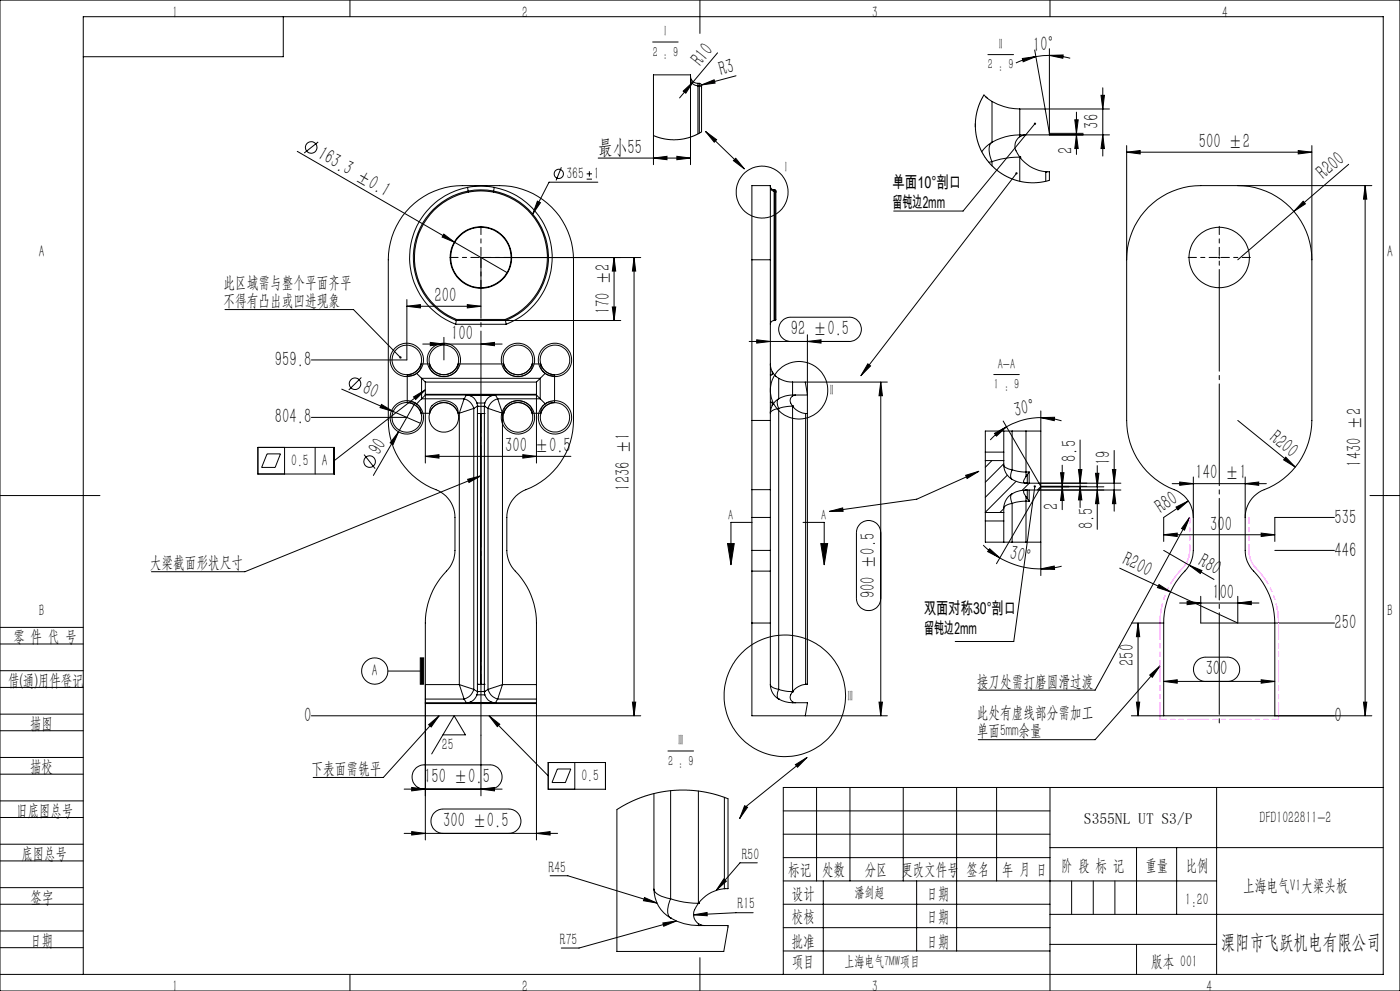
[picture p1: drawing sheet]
<svg xmlns="http://www.w3.org/2000/svg" width="420mm" height="297mm" viewBox="0 0 420 297" stroke-linecap="round" stroke-linejoin="round" font-family="sans-serif">
<g fill="none" stroke="#000" stroke-width=".3">
<path d="M0 0h420v297h-420zM85 5v12h-60M105 0v5M195.8 12.6h7.6M210 0v10M215.3 15.8l-11.4 13.5M296.4 16.4h7.7M306.7 17.5l4.1-.5-3.8 1.5zM310.4 15l4.4 25h10.1M310.8 17l-2.8 .6-3.2 1.3M314.8 16.6l4.1-.1-.1 1zM314.8 16.6l-4 .4"/>
<path d="M314.8 16.6l3.5 .3 2.8 .6M314.8 14.6v25.8M315 0v5M205 27.3l3-2.8-2.3 3.4zM207.2 22.8a2.17 2.17 0 0 0 2.2 2.2M207.2 23.5a2.17 2.17 0 0 0 2.2 2.2M209.4 25.7v14.4M209.4 25v.7M209.4 25h.4M209.4 25.7h.4M209.8 25l.6 .4 .1 .9M209.8 25.7v14.2"/>
<path d="M209.8 25.7l.4 .1 .3 .5M209.8 25v.7M210.4 25.5l3.8-1.6 .3 1zM210.4 25.5l-.6 .1M210.5 26.3l-.1 13.2-1.6 1-2.2 .8-3.3 .6-3.9-.2-3.4-1.1M211.7 39.4l3.3 2.5-.7 .7zM211.7 39.4l11.6 11.2M220.8 22.7l-10.4 2.8M292.6 37.1v.9M295.7 29l.4 .3M297.6 30.4l-2.5-1.8-1.7 3.8-.8 3.9 .1 3.2 .7 3.2 1.2 2.9 1.7 2.7 2.1 2.1 2.7 2 2.6 1.3 2.8 .8 4 .3 4.3-.8v-2.5h-1M297.6 30.4a17.2 17.2 0 0 0 8.3 2.3"/>
<path d="M297.6 30.4v12.2M305.9 32.7v7.7M310.5 37.1l-21.6 26.1h-20.8M322.4 35.9h1.1l-.6 4.1zM322.9 33.6v12.7M330.3 28.6h1l-.5 4.1zM330.8 26.3v20.5M332.8 32.7h-26.9M89.2 45.4l47.2 27.2M95.5 42.5l-4.2 3.4M140.3 56.2a21.4 21.4 0 0 0-17.3 19.1 21.4 21.4 0 0 0 13.7 21.9M140.3 56.2l.2 1.1"/>
<path d="M140.3 56.2a20.9 20.9 0 0 1 8 0M140.5 57.3a20.3 20.3 0 0 0-16.4 18 20.3 20.3 0 0 0 12.8 20.8M140.5 57.3v.3M140.5 57.3a20.6 20.6 0 0 1 7.6 0M140.5 57.6a20 20 0 0 0-16.1 17.7 20 20 0 0 0 12.5 20.4M140.5 57.6a20 20 0 0 1 7.5 0M148 57.6a20 20 0 0 1 16.1 17.7 20 20 0 0 1-12.5 20.4M148.1 57.3l-.1 .3M148.1 57.3a20.3 20.3 0 0 1 16.4 18 20.3 20.3 0 0 1-12.8 20.8M148.3 56.2l-.2 1.1M148.3 56.2a21.4 21.4 0 0 1 17.3 19.1 21.4 21.4 0 0 1-13.7 21.9M168.4 50.1l-1.6 4"/>
<path d="M176 53.7h1.6M176 52.1h1.6M176.8 51.3v1.6M179.4 54.6h-14.7l-4.9 9.6M179.5 47.4h27.7M196 40.6v-18.2h11.2v27M196 47.4l4.1-.6v1.1zM196 40.6v8.8M203.1 46.8l4.1 .6-4.1 .5zM220 48.2l.7-.8 2.6 3.2zM231.1 55.8a1.09 1.09 0 0 0 1.1 1.1M231.1 56.2a1.09 1.09 0 0 0 1.1 1.1"/>
<path d="M232.2 57.3v38.8M232.2 56.9v.4M232.2 56.9h.2M232.2 57.3h.2M232.4 56.9l.4 .2v.5M232.4 57.3v38.8M232.4 57.3l.4 .3M232.4 56.9v.4M232.8 57.6v38.2l-.4 .3M297.6 42.6a9.4 9.4 0 0 0-3.1 2.9M297.6 48.4l-.9 .2M297.6 42.6a4 4 0 0 0-.5 4.5l.5 1.3"/>
<path d="M297.6 48.4v1.3M304.9 52l-46.6 60.6M305.9 40.4a16.7 16.7 0 0 0-8.3 2.2M305.9 40.4v.6M305.9 41a3.5 3.5 0 0 0-.6 5.1l.6 1M305.9 47.1h.1M305.9 47.1l-4.3 .3-4 1M305.9 47.1a11.4 11.4 0 0 0 7.8 4.4M305.9 47.1v7.2M307.8 40.4l-1.9 .6M313.7 51.5v2.8M313.7 51.5h.1"/>
<path d="M313.8 51.5h.1M322.9 40.4l.6 4.1h-1.1zM330.8 40.4l.5 4.1h-1zM332.8 40.4h-26.9M338 45.6l4.1-.5v1zM338 43.6v82.4a22.3 22.3 0 0 0 15.1 21.1 9.1 9.1 0 0 1 4.9 8M338 45.6h55.6M371.3 55.6a22.2 22.2 0 0 1 22.3 22.3M389.5 45.1l4.1 .5-4.1 .5zM393.6 43.6v82.4a22.3 22.3 0 0 1-15.2 21.1 9 9 0 0 0-4.8 8M404.6 49.2l-33.3 28.7M409.5 55.6v158.9"/>
<path d="M409.5 55.6l.5 4.1h-1zM411.6 55.6h-51.4a22.2 22.2 0 0 0-22.2 22.3M133.1 70.2l3.3 2.4-3.8-1.6zM136.4 72.6l15.7 9.1M144.3 76.9v.6M161.2 60.3l.9 .4-2.3 3.5zM184.2 77.2v18.9M184.2 77.2l.5 4h-1zM190.2 77.2l.5 4h-1zM190.2 77.2v137.3M192.2 77.2h-48.2M225.6 77.9v-22.3h5.5v22.3"/>
<path d="M225.6 77.9v48.1M225.6 77.9h5.5M231.1 77.9v48.1M365.5 77.2h.5M365.8 76.9v.6M390.9 60.3l.7 .8-3.4 2.3zM67.5 92.8h38.5l14.1 14.3M122.1 91.8l4-.5v1zM122.1 89.8v18.1h-28.7M122.1 91.8h22.2M136.7 97.2h15.2M136.9 96.1l-.2 1.1"/>
<path d="M136.9 96.1h49.3M136.9 95.7v.4M136.9 95.7h14.7M140.2 91.3l4.1 .5-4.1 .5zM151.6 95.7l.1 .4M151.7 96.1l.2 1.1M183.7 92h1l-.5 4.1zM232.2 96.1a1.13 1.13 0 0 0-1.1 1.1M232.2 96.1h.2M102.5 116.6l23.6 10.3M108.4 113.1l-3.8 3.8M122.2 112.3v8.3"/>
<path d="M124.1 119l3.5-2.2-2.9 2.9zM125 111.9l1.5 1.5M125 111.9l-1.4 .6-1.4-.2M126.3 109.1l-.3 1.7-1 1.1M126.3 109.1a4.5 4.5 0 0 1-4.1 3.2M126.3 109.1h2.6M126.5 119.5l1.1-1.1h33.3l1.2 1.1M126.5 113.4l1.1 1.1M126.5 119.5l-1.5 1.5M126.5 119.5h12.7M126.5 113.4v6.1M126.5 113.4h35.6"/>
<path d="M126.8 103.1h23.8M127.6 116.8l-27.3 21.3M127.6 114.5v24.3M127.6 114.5h33.3M127.6 118.2h33.3M128.9 109.1a4.1 4.1 0 0 0 5.3 3.6 3.5 3.5 0 0 0 3.2-3.6M128.9 109.1a4.5 4.5 0 0 0 4.3 3.2 4.5 4.5 0 0 0 4.2-3.2M129.1 102.6l4.1 .5-4.1 .5zM133.2 101.1v6.8M137.4 109.1h13.7M139.2 119.5a4.1 4.1 0 0 1 2.9 2.9M139.2 119.5l-1.4 4.4"/>
<path d="M140.7 118.5a.77 .77 0 0 0-.9 0 .77 .77 0 0 0-.3 .7l-.3 .3M140.7 118.5a3.3 3.3 0 0 1 2.4 2.3M140.7 118.5h7.2M144.3 103.1l4-.5v1zM147.9 118.5a.62 .62 0 0 1 .7-.1 .62 .62 0 0 1 .3 .5l.4 .6M147.9 118.5a3.3 3.3 0 0 0-2.4 2.3M149.3 119.5a4.1 4.1 0 0 0-2.9 2.9M149.3 119.5l1.4 4.4M149.3 119.5h12.8M151.1 109.1a4.1 4.1 0 0 0 5.3 3.6 3.5 3.5 0 0 0 3.3-3.6M151.1 109.1a4.5 4.5 0 0 0 4.3 3.2 4.5 4.5 0 0 0 4.3-3.2M159.7 109.1h2.5"/>
<path d="M160.9 114.5v24.3M162.1 113.4l-1.2 1.1M162.1 119.5l1.5 1.5M162.1 113.4v6.1M162.2 109.1l.3 1.6 1 1.2M162.2 109.1a4.5 4.5 0 0 0 4.2 3.2M163.5 111.9l1.4 .6 1.5-.2M163.5 111.9l-1.4 1.5M166.4 112.3v8.3M224.8 102.3h30a3.6 3.6 0 0 0 3.6-3.6 3.6 3.6 0 0 0-3.6-3.6h-17.6a3.6 3.6 0 0 0-3.6 3.6 3.6 3.6 0 0 0 3.6 3.6M227 101.8l4.1 .5-4.1 .5zM231.1 109.1l.6 2.3"/>
<path d="M231.7 112.3l-.4 .2-.2-.2M231.7 111.4v.9M231.7 111.4l.3 .5M232 111.9l1.6 1.5M232 111.9l-.3 .4M232 111.9h.1M232.6 112.7l.3 .2M233.6 119.5l-1.6 1.5M233.6 113.4l2.5 1 1.7 .1M233.6 119.5a2.38 2.38 0 0 0 0 2.9M233.6 113.4v6.1M237.8 118.4l-2.2 .3-2 .8"/>
<path d="M237.8 118.4v.3M237.8 118.7a1.95 1.95 0 0 0 0 3M237.8 118.4h4.4M237.8 114.5v3.9M238.7 118.4l-.9 .3M241.6 114.5l.6 3.7M242.2 102.3l4.1-.5v1zM242.2 100.3v104.8h-.5M260.3 109l.9 .7-2.9 2.9zM264.2 114.5l.5 4.1h-1zM264.2 114.5v100M266.2 114.5h-28.4"/>
<path d="M298.1 112.3h7.7M77.4 134.1h22.9v8h-22.9zM80.1 136h4l-1.6 4.1h-4zM85.4 134.1v8M93.4 125.1h28.7M94.5 134.1v8M109.2 136.2l3.3 4.2M114.4 121.2l3.6 2.1-4-1.1zM119.6 129.4l-1.7 3.8-.8-.5zM119.6 129.4l-7.6 13.1M122.2 120.6l1.7-.1 1.1 .5M122.2 120.6a4.5 4.5 0 0 1 4.1 3.3"/>
<path d="M124.5 120.8l-4.9 8.6M125 121a2.91 2.91 0 0 1 1.3 2.9M126.3 123.9h2.6M127.6 136.8l4.1-.5v1zM127.6 136.8h43.7M128.9 123.9a3.5 3.5 0 0 1 3.7-3.8 4 4 0 0 1 4.8 3.8M128.9 123.9a4.4 4.4 0 0 1 4.3-3.3 4.4 4.4 0 0 1 4.2 3.3M137.4 123.9h.4M137.8 123.9v81.3M142.1 122.4l-4.3 1.5M142.1 122.4v84.2M143.1 120.8l.1 .9"/>
<path d="M143.1 120.8h2.4M143.2 121.8v2.1M143.2 121.8h2.1v2.1M143.2 121.7h.1M143.2 121.7v.1M143.2 121.7l-1.1 .7M143.2 123.9h2.1M143.2 123.9v81.2M143.3 123.9h.1M144.2 123.9v81.2M144.4 123.9v81.2M145.2 123.9h.1"/>
<path d="M145.3 121.7h.1M145.3 121.7l1.1 .7M145.3 123.9v81.2M145.5 120.8l-.2 .9M146.4 122.4l4.3 1.5M146.4 122.4v84.2M150.7 123.9v81.3M150.7 123.9h.4M151.1 123.9a3.5 3.5 0 0 1 3.8-3.8 3.9 3.9 0 0 1 4.7 3.8M151.1 123.9a4.4 4.4 0 0 1 4.3-3.3 4.4 4.4 0 0 1 4.2 3.3M156.8 136.3l4.1 .5-4.1 .5zM159.6 123.9h2.6"/>
<path d="M163.6 121a2.8 2.8 0 0 0-1.4 2.9M166.4 120.6l-1.8-.1-1 .5M166.4 120.6a4.4 4.4 0 0 0-4.2 3.3M225.6 126v20.8M225.6 126h5.5M231.1 126v20.8M231.1 120.6l.1-.2 .5 .3M231.7 121.6l-.6 2.3a1.98 1.98 0 0 1 2.1-1.4l.4-.1M231.7 120.7v.9M231.7 120.7l.3 .3M232 121l-.3 .6M232 121h.1"/>
<path d="M233.6 122.4v84.2M237.8 121.7h.1M237.8 121.7l-2.9 .3-1.3 .4M237.8 121.7a5.4 5.4 0 0 0 3.9 2.2M237.8 121.7v85.6M241.7 123.9h.1M241.7 123.9h.5M241.7 123.9v81.2M295.6 135.5v2.5M295.6 138v15.6M295.6 138h5.5M295.6 135.5h5.5"/>
<path d="M297.6 138l-2 2M298.3 129.9l3.6-2-3 2.8zM301 126.2l11.2 19.6M301.1 139.3a5.1 5.1 0 0 0 2.5 4.4M301.1 135.5v2.5M301.1 129.2v6.3M301.1 129.2h-5.5v6.3M301.1 139.3l.5 .8 2 .7M301.1 129.2h2.5M301.1 138v1.3M301.1 139l-5.5 5.5M301.9 127.9l-2.8 2-2 2"/>
<path d="M303.6 129.2h4.2M303.6 129.2v11.6M307.8 129.2h4.4M307.8 129.2v12.3M312.2 125.2l4.2-.1-.1 1zM312.2 125.2a20.8 20.8 0 0 0-10.3 2.7M312.2 125.2l4.2 .4 2.1 .5M312.2 123.2v49.3M318.7 139.4v13.3M324 131.9v20.2M329.2 139.6v19M334.3 135v18.2"/>
<path d="M371.3 126l17.3 14M385.7 137l2.9 3-3.5-2.2zM0 148.5h30M140.3 143.6l4-1-3.6 2zM144.3 142.6l-70.8 28.7h-28.1M225.6 146.8v8.3M225.6 155.1h5.5M225.6 146.8h5.5M225.6 155.1v9.9M225.6 156.6h-6.3v12.7M231.1 146.8v8.3M231.1 155.1v9.9"/>
<path d="M240.9 156.6h6.4v12.7M248.8 153.3l4-1.1 .1 1zM264.2 159.6a3.7 3.7 0 0 0-3.6-3.6 3.7 3.7 0 0 0-3.7 3.6v19.7a3.7 3.7 0 0 0 3.7 3.7 3.7 3.7 0 0 0 3.6-3.7M289.7 142.4l4-1.2-3.6 2.2zM293.7 141.2l-18.7 8.4-26.2 3.7M295.6 153.6v2.5M295.6 156.1v6.4h5.5M295.6 153.6h5.5M295.6 156.1h5.5M301.1 153.6v2.5M301.1 156.1v6.4M301.1 152.3v1.3"/>
<path d="M301.1 152.5l-1.1 1.1M302.2 142.4l-6.6 6.6M303.6 148a5 5 0 0 0-2.5 4.3M303.6 143.7l2.3 .9 1.9 .2M303.6 150.9a2.69 2.69 0 0 0-2.5 1.4M303.6 140.8l-.4 1.3a1.54 1.54 0 0 0 .4 1.6M303.6 148a2.38 2.38 0 0 0 0 2.9M303.6 140.8l1.7 .4 2.5 .3M303.6 150.9v11.6M304.8 144.2l-9.2 9.3M307.8 146.9l-1.8 .2-2.4 .9M307.8 150.2l-2.9 .3-1.3 .4"/>
<path d="M307.8 146.9a.74 .74 0 0 0-.8 .5 .74 .74 0 0 0 .4 .9l.4 .6M307.8 148.9v1.3M307.8 141.5v1.3M307.8 142.8l-.2 .3a.97 .97 0 0 0-.1 1.7h.3M307.8 146.9h.1M307.8 144.8h.1M307.8 146.9h28.5M307.8 144.8h28.5M307.8 148.9l.4 .5M307.8 150.2v12.3M307.8 150.2h1M307.8 141.5h1"/>
<path d="M308.2 149.4l.6 .8M308.2 142.2l-.4 .6M308.2 142.2v2.6M308.2 146.9v2.5M308.8 141.5l-.6 .7M308.8 141.5v3.3l-2.2 2.2M308.8 146.9v3.3M310.4 145.8l-6.3 46.5h-17.5M312.2 145.8h13.8M312.2 145.8l-1 1.1M318.2 141.7h1l-.5 4.1zM318.7 145.9l.5 4.1h-1z"/>
<path d="M323.5 140.7h1.1l-.6 4.1zM324 145.8l.6 4h-1.1zM328.6 141.8h1.1l-.5 4.1zM329.2 146.9l.5 4.1h-1.1zM331.2 145.9h-19l-13.3 23M333.7 140.7h1.1l-.5 4.1zM334.3 146.9l.5 4.1h-1.1zM351.6 145h28.3M352.8 152l3.7-1.9-3.1 2.7zM353.9 144.5l4.1 .5-4.1 .4zM356.5 150.1l-7.4 5v7.2M356.9 155.1l-1.5 3.8-.9-.5z"/>
<path d="M356.9 155.1l-28.4 51.7h-35M358 142.9v22.1a9.6 9.6 0 0 1-3.5 7.2 22 22 0 0 0-5.4 14.5M373.6 145l4-.5v.9zM373.6 142.9v22.1a9.4 9.4 0 0 0 3.4 7.2 22.3 22.3 0 0 1 5.4 14.5v27.8M378.4 159.8l4 .5-4 .5zM400.3 155.1h-17.9v7.2M411 148.5h9M218.3 162.9h2l-1 6.4zM225.6 171.2v15.5M225.6 165v6.2M225.6 165h5.5M225.6 171.2h5.5"/>
<path d="M231.1 171.2v15.5M231.1 165v6.2M246.2 162.9h2.1l-1 6.4zM295 163.4l2 1.8 3 2M296.9 164.5l3.1 2.7-3.7-1.9zM300 167.2a24 24 0 0 0 12.2 3.3M301.1 162.5h2.5M303.6 162.5h4.2M307.8 162.5h4.4M312.2 170.5l4.1-.9 .1 1.1zM318.5 169.7l-3.4 .7-2.9 .1M335.9 170.3l15.3 7.1"/>
<path d="M347.7 175.2l3.5 2.2-4-1.3zM349.1 160.3l4.1-.5v1zM349.1 160.3h33.3M349.1 165l15.1 8.7M351.2 177.4l20.1 9.3v-8M356.8 169.4l3.8 1.6-.5 .9zM360.2 178.7v8h40.1M382.4 165h17.9M0 193h25M0 188h25M126.1 197.2h1v7.9h-1zM225.6 186.7v27.8h40.6"/>
<path d="M225.6 186.7h5.5M231.1 186.7v18.5M339.4 186.7h9.7M341.4 186.7v27.8M341.4 186.7l.5 4.1h-1zM348 199.6l-19.5 22.1h-35M349.1 186.7v27.8M353.9 180.7h23.8M356.1 180.2l4.1 .5-4.1 .5zM371.3 180.7l4.1-.5v1zM0 206h25M0 201h25"/>
<path d="M0 219h25M0 214h25M93.4 214.5h98.8M116.4 201.1h9.7M127.6 209.5v1.1h33.3M127.6 210.9h33.3M127.6 209.5h11.6M128.6 217.2l3.1-2.7-2.3 3.4zM131.7 214.5l-16.7 18.5h-21.1M137.8 205.2l1.4 4.3M137.8 205.2h-10.2v4.3M137.8 205.2l4.3 1.4"/>
<path d="M139.2 209.5l.2 .3a.81 .81 0 0 0 1.3 .7M140.7 210.5h7.2M142.1 206.6a4.1 4.1 0 0 1-2.9 2.9M142.1 206.6l1.1 .7M143.1 208.2a3.5 3.5 0 0 1-2.4 2.3M143.1 208.2h2.4M143.2 205.1v2.2M143.2 207.3l-.1 .9M143.2 207.3h.1M143.2 205.1h2.1M143.3 205.1h.1M145.2 205.1h.1"/>
<path d="M145.3 205.1v2.2h-2.1M145.3 207.3h.1M145.3 207.3l.2 .9M145.5 208.2l.1 .4a3.4 3.4 0 0 0 2.3 1.9M146.4 206.6a4.1 4.1 0 0 0 2.9 2.9M146.4 206.6l-1.1 .7M146.7 214.5l3.2 2.6-.7 .7zM146.7 214.5l17.8 18M149.3 209.5l-.6 1a.5 .5 0 0 1-.8 0M149.3 209.5h11.6M150.7 205.2l-1.4 4.3M150.7 205.2l-4.3 1.4"/>
<path d="M150.7 205.2h10.2M160.9 209.5v1.1M160.9 205.2v4.3M160.9 205.2v-18.5a22.7 22.7 0 0 0-6.9-16.2l-1.3-2.2-.6-2.5-.1-10.7a9.3 9.3 0 0 1 7.3-9 22.3 22.3 0 0 0 12.7-20.1v-48.1a22.2 22.2 0 0 0-22.2-22.3h-11.1a22.2 22.2 0 0 0-22.2 22.3v48.1a22.3 22.3 0 0 0 15.1 21.1 8.9 8.9 0 0 1 4.9 8v9.9a9.7 9.7 0 0 1-3.5 7.2 22.3 22.3 0 0 0-5.4 14.5v65M160.9 210.6v41.1M189.7 210.4h1l-.5 4.1zM231.1 205.2a5 5 0 0 0 2.5 4.3M231.1 205.2l.1 .4 .8 .5 1.6 .5M233.6 209.5a8.6 8.6 0 0 0 4.2 1.1M233.6 206.6l-.4 1.3a1.54 1.54 0 0 0 .4 1.6M233.6 206.6l2 .5 2.2 .2M233.6 209.5h.1"/>
<path d="M237.8 207.3h.1M237.8 207.3a1.9 1.9 0 0 0 0 3M237.8 210.3v.3M237.8 210.3l.9 .3M237.8 210.6h4.4l-.6 3.9M237.8 210.6h.1M241.7 205.1a5.6 5.6 0 0 0-3.9 2.2M241.7 205.1h.1M263.7 210.4h1l-.5 4.1zM339.4 214.5h72.2M340.9 210.4h1l-.5 4.1zM344.9 202.3l3.1-2.7-2.3 3.4z"/>
<path d="M349.1 204.2l4.1-.5v1zM349.1 204.2h33.3M361.7 204.2a3.6 3.6 0 0 1-3.7-3.6 3.6 3.6 0 0 1 3.7-3.6h6.6a3.6 3.6 0 0 1 3.6 3.6 3.6 3.6 0 0 1-3.6 3.6M378.4 203.7l4 .5-4 .5zM409 210.4h1l-.5 4.1zM0 232h25M0 227h25M121.2 236.5h29.4M123.5 236l4.1 .5-4.1 .5zM127.2 236.5a3.6 3.6 0 0 1-3.6-3.6 3.6 3.6 0 0 1 3.6-3.7h19.8a3.6 3.6 0 0 1 3.6 3.7 3.6 3.6 0 0 1-3.6 3.6M132.9 220.2h6.7l-3.4-5.7-6.7 11.5M144.3 236.5l4-.5v1z"/>
<path d="M144.3 220.3v18.2M164.5 228.5h17.1v8h-17.1zM167.2 230.5h4l-1.6 4h-4zM172.4 228.5v8M196.2 237.8v28.7M200.4 225.1h7.7M201.2 237v32.4M209.5 237.1v33.6M217.3 239v27.3M238.6 229.2l3.5-2.2-2.8 2.9zM242.1 227l-18.3 14.7-1.9 3.6M245 236v28"/>
<path d="M255 236v28M271 236v28M287 236v49M299 236v28M315 236v61M365 236v56M415 236h-180v56M0 245h25M0 240h25M0 258h25M0 253h25M121.2 249.8h46.1"/>
<path d="M123.5 249.2l4.1 .6-4.1 .5zM132.9 249.8a3.7 3.7 0 0 1-3.6-3.7 3.7 3.7 0 0 1 3.6-3.6h19.7a3.7 3.7 0 0 1 3.7 3.6 3.7 3.7 0 0 1-3.7 3.7M160.9 249.8l4.1-.6v1.1zM223.4 241.5l.9 .4-2.4 3.4zM227.2 258.6h-5.2l-7.1 8.2M235 257h80M235 243h80M235 250h80M315 254h100M341 254v20M353 254v20M0 271h25"/>
<path d="M0 266h25M0 279h25M165 262.5h5.4l26.7 8.1M193.4 269l3.7 1.6-4.1-.7zM196.2 266.5a9.9 9.9 0 0 0 5 8.6M196.2 266.5v.2a3.3 3.3 0 0 0 2.9 2.1l2.1 .6M198.9 276.6l4-.6-3.8 1.6zM201.2 275.1a16.3 16.3 0 0 0 8.3 2.3M201.2 269.4a5.7 5.7 0 0 0-.3 5.6l.3 .1M201.2 269.4l4 1 4.3 .3M201.2 275.1h.1M202.9 276l-29.2 8.1h-5.3"/>
<path d="M208.1 274.2l4-.7 .1 1zM209.5 270.7h.1M209.5 270.7a4.2 4.2 0 0 0-1 5l1 1.1M209.5 276.8v.6M209.5 276.8l1.9 .6M209.5 277.4h.1M217.1 263.4l.8 .7-3 2.7zM217.3 266.3a11 11 0 0 0-7.8 4.4M217.4 266.3h1v-26.9l-3.8-1.3-4.8-1-3.7-.3-4.6 .1-4.4 .7-4.6 1.3-3.5 1.5-3.9 2.2v42.5h32l1.3-7.7h-8.9M217.4 266.3h.1M217.4 266.3h-.1M226 273.5h-5.2l-12.7 .7"/>
<path d="M235 271h80M235 264h130M235 278h80M247 264v28M275 264v21M315 274h100M0 284h25M0 292h415v-287h-390v287M105 292v5M210 287v10M235 285h80M315 283h50"/>
<circle cx="93.4" cy="44.2" r="1.73"/>
<circle cx="167.6" cy="52.1" r="1.39"/>
<circle cx="228.6" cy="57.6" r="7.8"/>
<circle cx="144.3" cy="77.2" r="9"/>
<circle cx="144.3" cy="77.2" r="9.2"/>
<circle cx="365.8" cy="77.2" r="9"/>
<circle cx="106.5" cy="115" r="1.73"/>
<circle cx="122" cy="107.9" r="5"/>
<circle cx="122.1" cy="107.9" r="4.4"/>
<circle cx="133.2" cy="107.9" r="5"/>
<circle cx="133.2" cy="107.9" r="4.4"/>
<circle cx="155.4" cy="107.9" r="4.4"/>
<circle cx="155.4" cy="107.9" r="5"/>
<circle cx="166.5" cy="107.9" r="4.4"/>
<circle cx="166.5" cy="107.9" r="5"/>
<circle cx="239.7" cy="117" r="8.6"/>
<circle cx="110.9" cy="138.3" r="1.74"/>
<circle cx="122" cy="125.1" r="4.5"/>
<circle cx="122" cy="125.1" r="5"/>
<circle cx="133.2" cy="125.1" r="4.4"/>
<circle cx="155.4" cy="125.1" r="4.5"/>
<circle cx="155.4" cy="125.1" r="5"/>
<circle cx="166.5" cy="125.1" r="5"/>
<circle cx="166.5" cy="125.1" r="4.4"/>
<circle cx="112.4" cy="201.1" r="3.9"/>
<circle cx="235.5" cy="208.5" r="18.2"/>
</g>
<path d="M321.5 264v10M328 264v10M334.5 264v10M341 283v9" fill="none" stroke="#0a0605" stroke-width=".3"/>
<path d="M354.7 170.4l1.5-2.3 .5-1.6 .2-1.6M374.7 164.9l.5 2.8 .7 1.4 1 1.3" fill="none" stroke="#f0f" stroke-width=".3" stroke-dasharray="6.3 1.3 1.3 1.3 1.3 1.3" stroke-linecap="butt"/>
<path d="M354.7 170.4a23.3 23.3 0 0 0-6.7 16.3M383.6 186.7a23.3 23.3 0 0 0-6.7-16.3" fill="none" stroke="#f0f" stroke-width=".3" stroke-dasharray="6.3 1.3 1.3 1.3 1.3 1.3" stroke-dashoffset=".5" stroke-linecap="butt"/>
<path d="M143.7 77.2h-8.7M144.3 76.6v-8.8M144.3 77.7v8.8M144.8 77.2h8.8M365.2 77.2h-8.8M365.8 76.6v-8.8M366.3 77.2h8.8" fill="none" stroke="#000" stroke-width=".3" stroke-dasharray="30.5 1.3 1.3 1.3" stroke-dashoffset="28"/>
<path d="M365.8 77.7v139.5" fill="none" stroke="#000" stroke-width=".3" stroke-dasharray="30.5 1.3 1.3 1.3" stroke-dashoffset="-3.1"/>
<path d="M144.3 77.2v143.1" fill="none" stroke="#000" stroke-width=".3" stroke-dasharray="30.5 1.3 1.3 1.3" stroke-dashoffset="12.2"/>
<path d="M374.7 155v9.9M356.9 164.9v-9.9" fill="none" stroke="#f0f" stroke-width=".3" stroke-dasharray="6.3 1.3 1.3 1.3 1.3 1.3" stroke-dashoffset="4.6"/>
<path d="M383.6 186.7v28.9M348 215.6v-28.9" fill="none" stroke="#f0f" stroke-width=".3" stroke-dasharray="6.3 1.3 1.3 1.3 1.3 1.3" stroke-dashoffset="1.4"/>
<path d="M383.6 215.6h-35.6" fill="none" stroke="#f0f" stroke-width=".3" stroke-dasharray="6.3 1.3 1.3 1.3 1.3 1.3" stroke-dashoffset="4.4"/>
<g fill="#000">
<path d="M205 27.3l3-2.8-2.3 3.4zM210.4 25.5l3.8-1.6 .3 1zM133.1 70.2l3.3 2.4-3.8-1.6zM390.9 60.3l.7 .8-3.4 2.3zM114.4 121.2l3.6 2.1-4-1.1zM119.6 129.4l-1.7 3.8-.8-.5zM385.7 137l2.9 3-3.5-2.2zM352.8 152l3.7-1.9-3.1 2.7zM347.7 175.2l3.5 2.2-4-1.3zM356.8 169.4l3.8 1.6-.5 .9z"/>
<path d="M314.8 16.6l4.1-.1-.1 1zM306.7 17.5l4.1-.5-3.8 1.5z"/>
<path d="M203.1 46.8l4.1 .6-4.1 .5zM196 47.4l4.1-.6v1.1z"/>
<path d="M330.8 40.4l.5 4.1h-1zM330.3 28.6h1l-.5 4.1zM322.9 40.4l.6 4.1h-1.1zM322.4 35.9h1.1l-.6 4.1zM318.7 145.9l.5 4.1h-1zM318.2 141.7h1l-.5 4.1z"/>
<path d="M338 45.6l4.1-.5v1zM389.5 45.1l4.1 .5-4.1 .5z"/>
<path d="M409.5 55.6l.5 4.1h-1zM409 210.4h1l-.5 4.1zM341.4 186.7l.5 4.1h-1zM340.9 210.4h1l-.5 4.1z"/>
<path d="M184.2 77.2l.5 4h-1zM183.7 92h1l-.5 4.1zM334.3 146.9l.5 4.1h-1.1zM333.7 140.7h1.1l-.5 4.1z"/>
<path d="M119.9 106.9l-.1 .4 .6 .1-.3-.3 .3 .3v-.5zM140.3 143.6l4-1-3.6 2zM128.6 217.2l3.1-2.7-2.3 3.4zM161.2 60.3l.9 .4-2.3 3.5zM146.7 214.5l3.2 2.6-.7 .7zM124.1 119l3.5-2.2-2.9 2.9zM126.1 197.2h1v7.9h-1zM344.9 202.3l3.1-2.7-2.3 3.4zM356.9 155.1l-1.5 3.8-.9-.5zM310.3 36.8a.34 .34 0 0 0-.1 .5 .34 .34 0 0 0 .5 0 .34 .34 0 0 0 0-.5l-.2 .3 .2-.3zM208.1 274.2l4-.7 .1 1zM217.1 263.4l.8 .7-3 2.7zM193.4 269l3.7 1.6-4.1-.7zM198.9 276.6l4-.6-3.8 1.6zM310.2 145.6a.35 .35 0 0 0 0 .5 .35 .35 0 0 0 .5-.2 .35 .35 0 0 0-.2-.5l-.1 .4 .1-.4zM223.4 241.5l.9 .4-2.4 3.4zM238.6 229.2l3.5-2.2-2.8 2.9zM289.7 142.4l4-1.2-3.6 2.2zM248.8 153.3l4-1.1 .1 1zM260.3 109l.9 .7-2.9 2.9zM304.6 51.8a.35 .35 0 0 0 .1 .4 .35 .35 0 0 0 .5-.1 .35 .35 0 0 0 0-.4l-.3 .3 .3-.3zM220.7 47.4l2.6 3.2-3.3-2.4zM211.7 39.4l3.3 2.5-.7 .7z"/>
<path d="M129.1 102.6l4.1 .5-4.1 .5zM144.3 103.1l4-.5v1zM122.1 91.8l4-.5v1zM140.2 91.3l4.1 .5-4.1 .5z"/>
<path d="M227 101.8l4.1 .5-4.1 .5zM242.2 102.3l4.1-.5v1z"/>
<path d="M264.2 114.5l.5 4.1h-1zM263.7 210.4h1l-.5 4.1z"/>
<path d="M127.6 136.8l4.1-.5v1zM156.8 136.3l4.1 .5-4.1 .5z"/>
<path d="M312.2 125.2l4.2-.1-.1 1zM298.3 129.9l3.6-2-3 2.8z"/>
<path d="M323.5 140.7h1.1l-.6 4.1zM324 145.8l.6 4h-1.1z"/>
<path d="M328.6 141.8h1.1l-.5 4.1zM329.2 146.9l.5 4.1h-1.1z"/>
<path d="M353.9 144.5l4.1 .5-4.1 .4zM373.6 145l4-.5v.9z"/>
<path d="M246.2 162.9h2.1l-1 6.4zM218.3 162.9h2l-1 6.4z"/>
<path d="M296.9 164.5l3.1 2.7-3.7-1.9zM312.2 170.5l4.1-.9 .1 1.1z"/>
<path d="M349.1 160.3l4.1-.5v1zM378.4 159.8l4 .5-4 .5z"/>
<path d="M371.3 180.7l4.1-.5v1zM356.1 180.2l4.1 .5-4.1 .5z"/>
<path d="M189.7 210.4h1l-.5 4.1zM190.2 77.2l.5 4h-1z"/>
<path d="M349.1 204.2l4.1-.5v1zM378.4 203.7l4 .5-4 .5z"/>
<path d="M144.3 236.5l4-.5v1zM123.5 236l4.1 .5-4.1 .5z"/>
<path d="M160.9 249.8l4.1-.6v1.1zM123.5 249.2l4.1 .6-4.1 .5z"/>
</g>
<g font-size="6.3">
<text x="310" y="15.4" transform="rotate(-1 310 15.4)">10°</text>
<text x="210.2" y="20.2" transform="rotate(-51 210.2 20.2)">R10</text>
<text x="216.3" y="22.8" transform="rotate(-15 216.3 22.8)">R3</text>
<text x="329.6" y="38.5" transform="rotate(-90 329.6 38.5)">36</text>
<text x="94.9" y="47.2" transform="rotate(30 94.9 47.2)">163.3 ±0.1</text>
<text x="179.5" y="46.1">最小55</text>
<text x="321.7" y="46.2" transform="rotate(-90 321.7 46.2)">2</text>
<text x="359.7" y="44.4">500 ±2</text>
<text x="397.2" y="54" transform="rotate(-41 397.2 54)">R200</text>
<text x="130.3" y="90.5">200</text>
<text x="183" y="94.2" transform="rotate(-90 183 94.2)">170 ±2</text>
<text x="135.3" y="101.8">100</text>
<text x="237.3" y="100.5">92 ±0.5</text>
<text x="82.5" y="109.7">959.8</text>
<text x="108.4" y="117.8" transform="rotate(23 108.4 117.8)">80</text>
<text x="304.5" y="124.9" transform="rotate(-9 304.5 124.9)">30°</text>
<text x="82.5" y="126.9">804.8</text>
<text x="380.6" y="131.9" transform="rotate(39 380.6 131.9)">R200</text>
<text x="113.9" y="136.8" transform="rotate(-60 113.9 136.8)">90</text>
<text x="151.6" y="135.5">300 ±0.5</text>
<text x="322.8" y="138.4" transform="rotate(-90 322.8 138.4)">8.5</text>
<text x="333" y="139.4" transform="rotate(-90 333 139.4)">19</text>
<text x="358.7" y="143.7">140 ±1</text>
<text x="408.3" y="139.8" transform="rotate(-90 408.3 139.8)">1430 ±2</text>
<text x="189" y="147.1" transform="rotate(-90 189 147.1)">1236 ±1</text>
<text x="317.4" y="152.7" transform="rotate(-90 317.4 152.7)">2</text>
<text x="348.3" y="154.1" transform="rotate(-34 348.3 154.1)">R80</text>
<text x="327.9" y="158.6" transform="rotate(-90 327.9 158.6)">8.5</text>
<text x="363.1" y="159">300</text>
<text x="400.3" y="156.9">535</text>
<text x="302.7" y="167.6" transform="rotate(13 302.7 167.6)">30°</text>
<text x="400.3" y="166.8">446</text>
<text x="336.5" y="169.1" transform="rotate(25 336.5 169.1)">R200</text>
<text x="359.1" y="169.4" transform="rotate(30 359.1 169.4)">R80</text>
<text x="262.4" y="179.3" transform="rotate(-90 262.4 179.3)">900 ±0.5</text>
<text x="363.7" y="179.5">100</text>
<text x="400.3" y="188.6">250</text>
<text x="340.2" y="199.6" transform="rotate(-90 340.2 199.6)">250</text>
<text x="361.7" y="202.4">300</text>
<text x="91.2" y="216.3">0</text>
<text x="400.3" y="216.3">0</text>
<text x="127.3" y="234.7">150 ±0.5</text>
<text x="132.9" y="247.9">300 ±0.5</text>
<text x="366.2" y="284.3">溧阳市飞跃机电有限公司</text>
</g>
<g font-size="5">
<text x="51.7" y="5.3">1</text>
<text x="156.7" y="5.3">2</text>
<text x="261.7" y="5.3">3</text>
<text x="366.6" y="5.3">4</text>
<text x="169.9" y="53.6">365</text>
<text x="178.2" y="53.6">1</text>
<text x="11.6" y="77">A</text>
<text x="416.1" y="77">A</text>
<text x="67.1" y="86.3">此区域需与整个平面齐平</text>
<text x="67.1" y="91.8">不得有凸出或凹进现象</text>
<text x="87.3" y="139.5">0.5</text>
<text x="96.6" y="139.5">A</text>
<text x="44.9" y="170.3">大梁截面形状尺寸</text>
<text x="11.7" y="184.8">B</text>
<text x="416.2" y="184.8">B</text>
<text x="4" y="192.4">零 件 代 号</text>
<text x="111.6" y="202.6">A</text>
<text x="2.5" y="205.5">借(通)用件登记</text>
<text x="293" y="205.8">接刀处需打磨圆滑过渡</text>
<text x="293" y="215.1">此处有虚线部分需加工</text>
<text x="9.1" y="218.5">描图</text>
<text x="293" y="220.6">单面5mm余量</text>
<text x="132.6" y="224.6">25</text>
<text x="9.1" y="231.5">描校</text>
<text x="93.5" y="232">下表面需铣平</text>
<text x="174.4" y="234">0.5</text>
<text x="5" y="244.5">旧底图总号</text>
<text x="377.9" y="246.5">DFD1022811-2</text>
<text x="6.5" y="257.5">底图总号</text>
<text x="222.5" y="257.6">R50</text>
<text x="164.6" y="261.5">R45</text>
<text x="236.5" y="262.3">标记</text>
<text x="246.6" y="262.3">处数</text>
<text x="259.4" y="262.3">分区</text>
<text x="270.4" y="262.3">更改文件号</text>
<text x="289.9" y="262.3">签名</text>
<text x="300.7" y="262.3">年 月 日</text>
<text x="318.3" y="261">阶 段 标 记</text>
<text x="343.6" y="261">重量</text>
<text x="355.7" y="261">比例</text>
<text x="237.6" y="269.3">设计</text>
<text x="278.1" y="269.3">日期</text>
<text x="372.9" y="266.9">上海电气V1大梁头板</text>
<text x="9.2" y="270.5">签字</text>
<text x="221.3" y="272.5">R15</text>
<text x="355.6" y="271.1">1:20</text>
<text x="237.6" y="276.4">校核</text>
<text x="278.1" y="276.4">日期</text>
<text x="9.2" y="283.6">日期</text>
<text x="168" y="283.1">R75</text>
<text x="237.5" y="283.7">批准</text>
<text x="278.1" y="283.7">日期</text>
<text x="237.6" y="289.8">项目</text>
<text x="345.3" y="289.8">版本 001</text>
<text x="51.7" y="297.3">1</text>
<text x="156.7" y="297.3">2</text>
<text x="261.7" y="297.3">3</text>
<text x="362" y="297.2">4</text>
</g>
<g font-size="4.9">
<text x="267.7" y="56.2">单面10°剖口</text>
<text x="267.7" y="62.2">留钝边2mm</text>
<text x="277.2" y="184.1">双面对称30°剖口</text>
<text x="277.2" y="190">留钝边2mm</text>
</g>
<text font-size="4.7" x="325.2" y="246.9">S355NL UT S3/P</text>
<g font-size="4.4">
<text x="199.4" y="10.8">I</text>
<text x="195.8" y="17.1">2 : 9</text>
<text x="299.7" y="14.6">II</text>
<text x="296.4" y="20.8">2 : 9</text>
<text x="235.6" y="51.7">I</text>
<text x="299.4" y="110.5">A-A</text>
<text x="249" y="118.4">II</text>
<text x="298.1" y="116.7">1 : 9</text>
<text x="218.5" y="155.7">A</text>
<text x="246.3" y="155.8">A</text>
<text x="254.4" y="210">III</text>
<text x="203.5" y="223.3">III</text>
<text x="200.4" y="229.5">2 : 9</text>
<text x="256.4" y="268.9">潘剑超</text>
<text x="253.4" y="289.5">上海电气7MW项目</text>
</g>
</svg>
